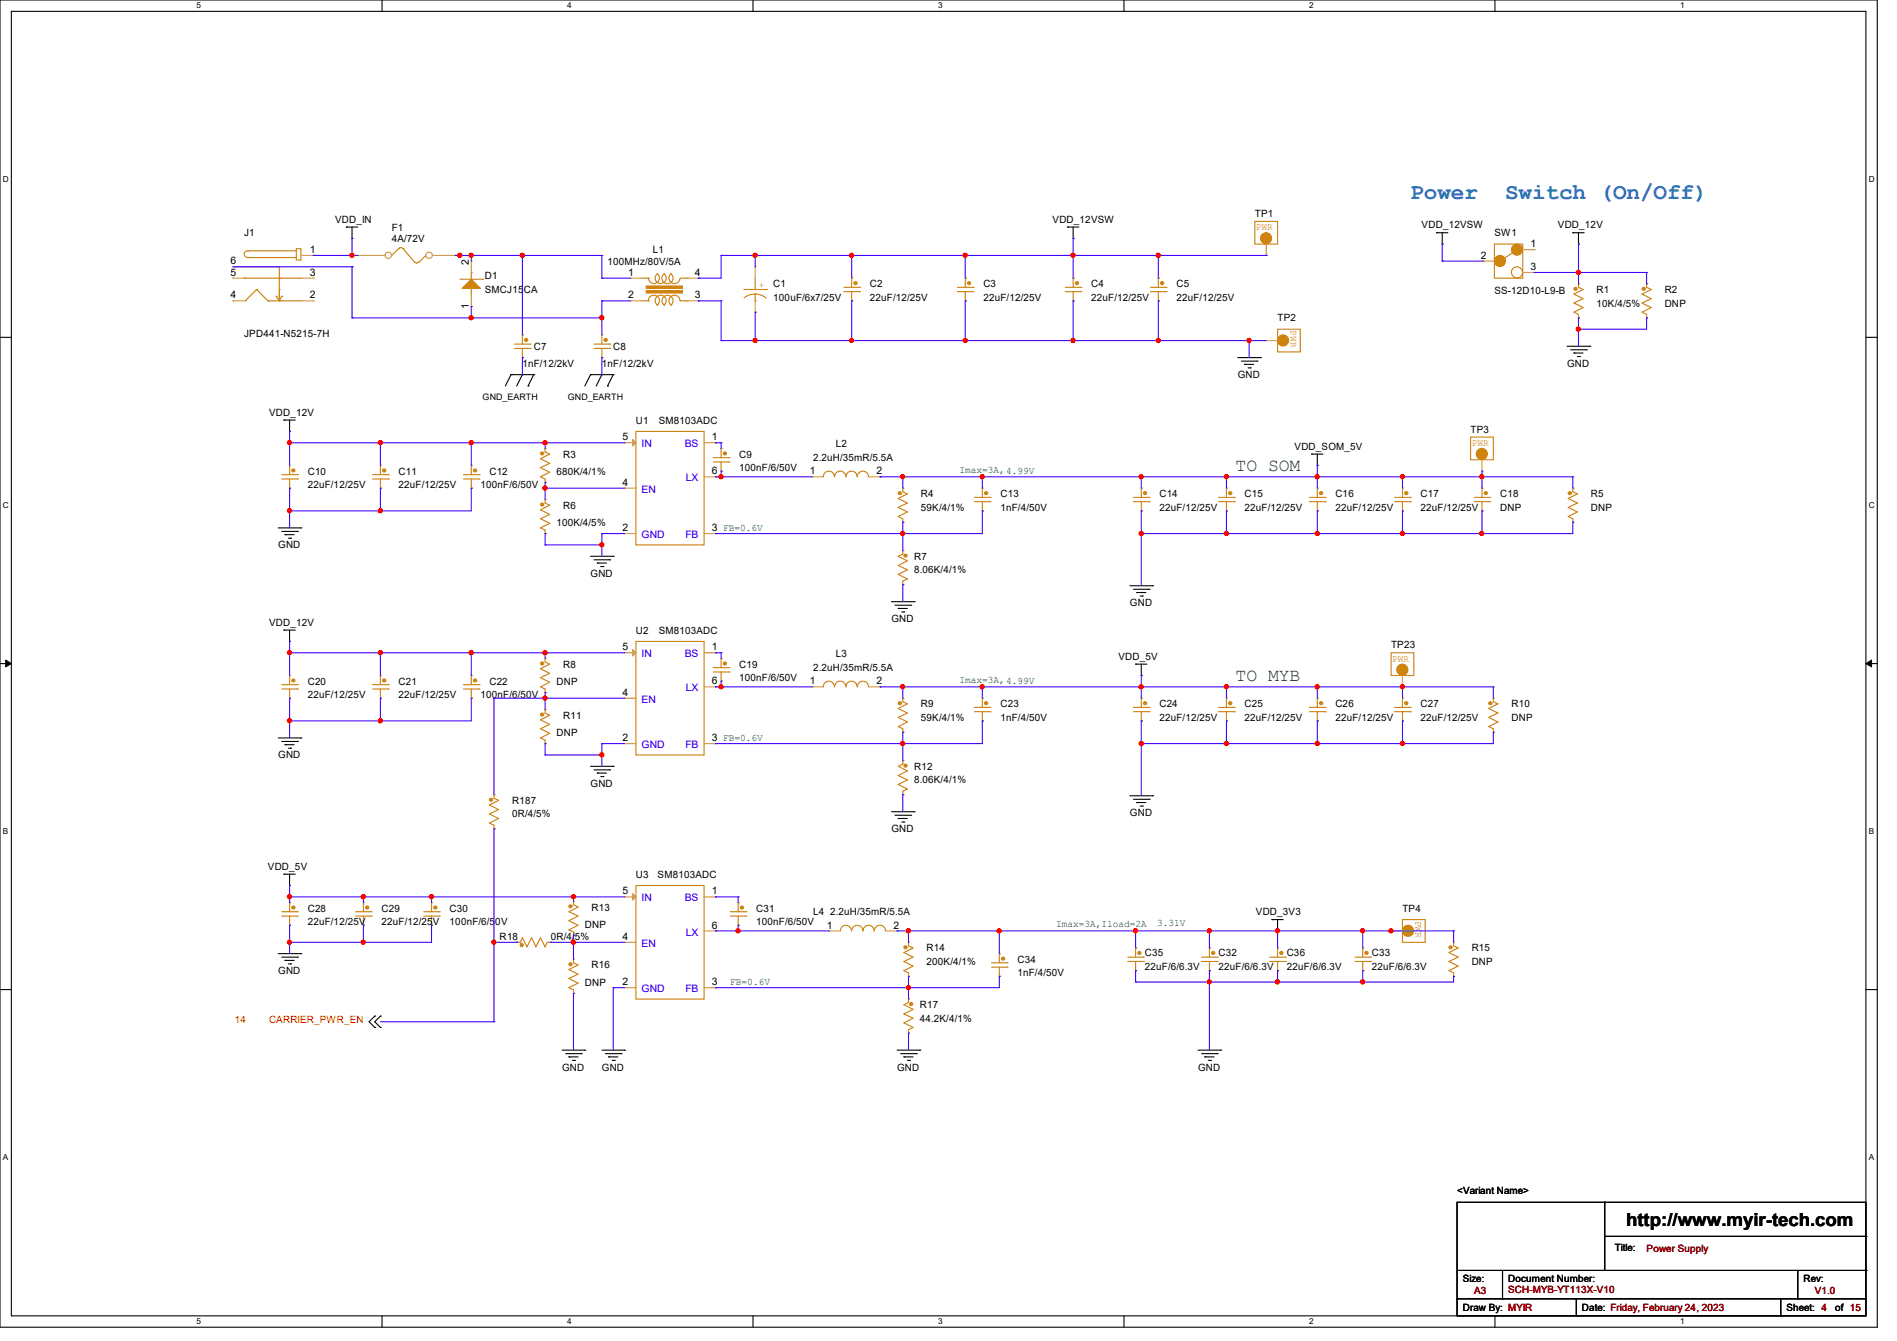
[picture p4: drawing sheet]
<svg xmlns="http://www.w3.org/2000/svg" width="297mm" height="210mm" viewBox="0 0 297 210" stroke-linecap="round" stroke-linejoin="round" font-family="sans-serif">
<path d="M0 0h293.9v207.9h-293.9zM1.8 1.8h290.3v204.3h-290.3z" fill="none" stroke="#000" stroke-width=".17"/>
<g fill="#fff">
<path d="M30.8 .2h.7v1.4h-.7z"/>
<path d="M30.8 206.2h.7v1.4h-.7z"/>
</g>
<path d="M59.8 0v1.8M59.8 206.1v1.8" fill="none" stroke="#000" stroke-width=".17"/>
<g fill="#fff">
<path d="M88.8 .2h.7v1.4h-.7z"/>
<path d="M88.8 206.2h.7v1.4h-.7z"/>
</g>
<path d="M117.9 0v1.8M117.9 206.1v1.8" fill="none" stroke="#000" stroke-width=".17"/>
<g fill="#fff">
<path d="M146.9 .2h.7v1.4h-.7z"/>
<path d="M146.9 206.2h.7v1.4h-.7z"/>
</g>
<path d="M176 0v1.8M176 206.1v1.8" fill="none" stroke="#000" stroke-width=".17"/>
<g fill="#fff">
<path d="M205 .2h.7v1.4h-.7z"/>
<path d="M205 206.2h.7v1.4h-.7z"/>
</g>
<path d="M234.1 0v1.8M234.1 206.1v1.8" fill="none" stroke="#000" stroke-width=".17"/>
<g fill="#fff">
<path d="M263.1 .2h.6v1.4h-.6z"/>
<path d="M263.1 206.2h.6v1.4h-.6z"/>
<path d="M.5 27.3h.9v1.4h-.9z"/>
<path d="M292.6 27.3h.9v1.4h-.9z"/>
<path d="M.5 78.4h.9v1.4h-.9z"/>
<path d="M292.6 78.4h.9v1.4h-.9z"/>
</g>
<path d="M0 52.8h1.8M292.1 52.8h1.8" fill="none" stroke="#000" stroke-width=".17"/>
<g fill="#fff">
<path d="M.5 129.5h.8v1.4h-.8z"/>
<path d="M292.6 129.5h.8v1.4h-.8z"/>
</g>
<path d="M0 103.9h1.8M292.1 103.9h1.8" fill="none" stroke="#000" stroke-width=".17"/>
<path d="M.9 103.4l.9 .5-.9 .5zM292.1 103.9l.9-.5v1z" fill="#000" stroke="#000" stroke-width=".16"/>
<g fill="#fff">
<path d="M.5 180.5h.8v1.4h-.8z"/>
<path d="M292.6 180.5h.8v1.4h-.8z"/>
</g>
<g fill="none" stroke="#000" stroke-width=".17">
<path d="M54.2 35.6h.1M54.2 35.6h1.8M55.1 37.3h.1M55.1 35.6v1.7M167.1 35.6h.1M167.1 35.6h1.8M168 37.3h.1M168 35.6v1.7M224.9 36.4h.1M224.9 36.4h1.8M225.8 38.2h.1M225.8 36.4v1.8"/>
<path d="M246.3 36.4h.1M246.3 36.4h1.7M247.1 38.2h.1M247.1 36.4v1.8M80 58.7h.1M80 58.7l-.9 1.8M80 58.7h3.6M81.8 58.7h.1M81.8 58.7l-.9 1.8M83.6 58.7h.1M83.6 58.7l-.9 1.8M92.5 58.7h.1"/>
<path d="M92.5 58.7h3.5M92.5 58.7l-.9 1.8M94.2 58.7h.1M94.2 58.7l-.9 1.8M96 58.7h.1M96 58.7l-.9 1.8M193.8 56h3.6M194.4 56.6h2.4M194.9 57.1h.1M194.9 57.1h1.4M195.4 57.6h.3M195.7 57.6h.1"/>
<path d="M196.8 56.6h.1M197.4 56h.1M245.4 54.2h3.5M245.9 54.8h2.5M246.4 55.3h.1M246.4 55.3h1.5M247 55.8h.3M247.3 55.8h.1M248.4 54.8h.1M248.9 54.2h.1M44.4 65.8h.1M44.4 65.8h1.8"/>
<path d="M45.3 67.6h.1M45.3 65.8v1.8M82.7 60.5h.1M95.1 60.5h.1M205.4 71.1h.1M205.4 71.1h1.7M206.2 72.9h.1M206.2 71.1v1.8M43.6 82.7h3.5M44.1 83.2h2.5M44.4 98.7h.1M44.4 98.7h1.8"/>
<path d="M44.6 83.7h.1M44.6 83.7h1.5M45.2 84.3h.3M45.3 98.7v1.8M45.5 84.3h.1M46.6 83.2h.1M47.1 82.7h.1M92.5 87.1h3.5M93 87.7h2.5M93.5 88.2h.1M93.5 88.2h1.5M94.1 88.7h.3"/>
<path d="M94.4 88.7h.1M95.5 87.7h.1M96 87.1h.1M139.6 94.2h3.5M140.1 94.8h2.5M140.6 95.3h.1M140.6 95.3h1.5M141.2 95.8h.3M141.5 95.8h.1M142.6 94.8h.1M143.1 94.2h.1M176.9 91.7h3.6"/>
<path d="M177.5 92.3h2.4M178 92.8h.1M178 92.8h1.4M178.5 93.3h.4M178.9 93.3h.1M179.9 92.3h.1M180.5 91.7h.1M43.6 115.6h3.5M44.1 116.1h2.5M44.6 116.6h.1M44.6 116.6h1.5M45.2 117.2h.3"/>
<path d="M45.3 100.5h.1M45.5 117.2h.1M46.6 116.1h.1M47.1 115.6h.1M177.8 104h.1M177.8 104h1.8M178.7 105.8h.1M178.7 104v1.8M44.4 136.9h.1M44.4 136.9h1.8M45.3 138.7h.1M45.3 136.9v1.8"/>
<path d="M92.5 120h3.5M93 120.6h2.5M93.5 121.1h.1M93.5 121.1h1.5M94.1 121.6h.3M94.4 121.6h.1M95.5 120.6h.1M96 120h.1M139.6 127.1h3.5M140.1 127.7h2.5M140.6 128.2h.1M140.6 128.2h1.5"/>
<path d="M141.2 128.7h.3M141.5 128.7h.1M142.6 127.7h.1M143.1 127.1h.1M176.9 124.6h3.6M177.5 125.2h2.4M178 125.7h.1M178 125.7h1.4M178.5 126.2h.4M178.9 126.2h.1M179.9 125.2h.1M180.5 124.6h.1"/>
<path d="M0 155h1.8M43.6 149.4h3.5M44.1 149.9h2.5M44.6 150.4h.1M44.6 150.4h1.5M45.2 151h.3M45.5 151h.1M46.6 149.9h.1M47.1 149.4h.1M58.7 159.1h.1M58.7 159.1l-.9 .9 .9 .9M59.6 159.1h.1"/>
<path d="M59.6 159.1l-.9 .9 .9 .9M199.1 144h.1M199.1 144h1.8M200 145.8h.1M200 144v1.8M292.1 155h1.8M58.7 160.9h.1M59.6 160.9h.1M88 164.5h3.6M88.6 165h2.4M89.1 165.5h.1M89.1 165.5h1.4"/>
<path d="M89.6 166.1h.4M90 166.1h.1M91 165h.1M91.6 164.5h.1M94.2 164.5h3.6M94.8 165h2.4M95.3 165.5h.1M95.3 165.5h1.4M95.8 166.1h.4M96.2 166.1h.1M97.2 165h.1M97.8 164.5h.1"/>
<path d="M140.5 164.5h3.5M141 165h2.5M141.5 165.5h.1M141.5 165.5h1.5M142.1 166.1h.3M142.4 166.1h.1M143.5 165h.1M144 164.5h.1M187.6 164.5h3.5M188.1 165h2.5M188.6 165.5h.1M188.6 165.5h1.5"/>
<path d="M189.2 166.1h.3M189.5 166.1h.1M190.6 165h.1M191.1 164.5h.1M228.1 188.3h64v17.8h-64zM228.1 199h64M235.2 199v4.4M251.2 188.3h.1M251.2 188.3v10.7M251.2 193.6h40.9M281.5 199v4.4M292.1 199h.1"/>
<path d="M292.1 193.6h.1M228.1 203.4h.1M228.1 203.4h64M235.2 203.4h.1M246.8 206.1h.1M246.8 203.4v2.7M278.8 206.1h.1M278.8 203.4v2.7M281.5 203.4h.1"/>
</g>
<g fill="none" stroke="#cc8006" stroke-width=".17">
<path d="M38.8 39.3h.1M38.8 39.3h7.6M38.8 39.3a.51 .51 0 0 0-.6 .5 .51 .51 0 0 0 .6 .5M46.4 38.9h.7v1.8h-.7zM62.4 38.9l.4-.1 .3 .1M62.4 38.9h.1M62.4 38.9l-1.1 1.1M63.1 38.9h.1M63.1 38.9l1.8 2.2M196.5 34.7h3.5v3.5h-3.5zM234 38.2h4.4v5.4h-4.4zM237.5 39.1h.1"/>
<path d="M237.5 39.1l-2.6 1.8M38.2 43.6h.1M38.2 43.6h9.1M38.2 41.8h5.5M38.4 47.1h.1M38.8 40.3h.1M38.8 40.3h7.6M40.2 45.3h.1M40.2 45.3l1.8 1.8M40.2 45.3l-1.8 1.8M42 47.1h.1M42 47.1h5.3"/>
<path d="M43.2 46.4h.1M43.2 46.4l.5 .7M43.7 43.6h.1M43.7 47.1h.1M43.7 45.3h.1M43.7 41.8h.1M43.7 41.8v5.3M44.1 46.4h.1M44.1 46.4l-.4 .7M65.5 41a.35 .35 0 0 1-.6 0M66.7 40h.1M66.7 40l-1.1 1.1"/>
<path d="M72 43.7h3.6M73.8 42.7h.1M73.8 45.2h.1M73.8 42.7v1M73.8 45.2v1M75.6 43.7h.1M93 54.6h2.5M93 53.9h2.5M94.2 52.5h.1M94.2 56h.1M94.2 52.5v1.4M94.2 54.6v1.4"/>
<path d="M95.5 54.6h.1M95.5 53.9h.1M149.9 45.7h2.5M149.9 45h2.5M151.1 43.6h.1M151.1 47.1h.1M151.1 43.6v1.4M151.1 45.7v1.4M152.4 45.7h.1M152.4 45h.1M166.8 45.7h2.4M166.8 45h2.4"/>
<path d="M168 43.6h.1M168 47.1h.1M168 43.6v1.4M168 45.7v1.4M169.2 45.7h.1M169.2 45h.1M200 51.6h3.6v3.5h-3.6zM257.8 49.8h.1M257.8 44.4h.1M257.8 44.4v.6l.7 .3-1.4 .8 1.4 .7-1.4 .7 1.4 .7-1.4 .7 .7 .3v.6M44.1 75h2.5M44.1 74.3h2.5"/>
<path d="M45.3 72.9h.1M45.3 76.5h.1M45.3 72.9v1.4M45.3 75v1.5M46.6 75h.1M46.6 74.3h.1M58.3 75h2.5M58.3 74.3h2.5M59.6 72.9h.1M59.6 76.5h.1M59.6 72.9v1.4M59.6 75v1.5"/>
<path d="M60.8 75h.1M60.8 74.3h.1M111.7 72.3h2.4M111.7 71.7h2.4M112.9 70.2h.1M112.9 73.8h.1M112.9 70.2v1.5M112.9 72.3v1.5M114.1 72.3h.1M114.1 71.7h.1M141.4 76.5h.1M141.4 76.5v.5l.7 .3-1.5 .8 1.5 .7-1.5 .7 1.5 .7-1.5 .7 .8 .3v.6"/>
<path d="M177.5 78.6h2.4M177.5 77.9h2.4M178.7 76.5h.1M178.7 76.5v1.4M178.7 78.6v1.4M179.9 78.6h.1M179.9 77.9h.1M190.8 78.6h2.5M190.8 77.9h2.5M192 76.5h.1M192 76.5v1.4M192 78.6v1.4"/>
<path d="M193.3 78.6h.1M193.3 77.9h.1M218.4 78.6h2.4M218.4 77.9h2.4M219.6 76.5h.1M219.6 76.5v1.4M219.6 78.6v1.4M220.8 78.6h.1M220.8 77.9h.1M230.3 68.5h3.5v3.5h-3.5zM230.8 78.6h2.5M230.8 77.9h2.5"/>
<path d="M232 76.5h.1M232 76.5v1.4M232 78.6v1.4M233.3 78.6h.1M233.3 77.9h.1M141.4 81.8h.1M141.4 91.6h.1M141.4 86.2h.1M141.4 86.2v.6l-.8 .3 1.5 .7-1.5 .8 1.5 .6-1.5 .8 1.5 .7-.7 .3v.6M178.7 80h.1M192 80h.1M219.6 80h.1"/>
<path d="M232 80h.1M58.3 107.9h2.5M58.3 107.2h2.5M59.6 105.8h.1M59.6 109.3h.1M59.6 105.8v1.4M59.6 107.9v1.4M60.8 107.9h.1M60.8 107.2h.1M128.9 107.6a.87 .87 0 0 1 .9-.9 .87 .87 0 0 1 .8 .9M130.7 107.6a.87 .87 0 0 1 .9-.9 .87 .87 0 0 1 .8 .9M132.5 107.6a.87 .87 0 0 1 .8-.9 .87 .87 0 0 1 .9 .9"/>
<path d="M134.2 107.6a.87 .87 0 0 1 .9-.9 .87 .87 0 0 1 .9 .9M141.4 114.7h.1M141.4 109.3h.1M141.4 119.1h.1M141.4 109.3v.6l.7 .3-1.5 .8 1.5 .7-1.5 .7 1.5 .7-1.5 .7 .8 .3v.6M141.4 119.1v.6l-.8 .3 1.5 .7-1.5 .8 1.5 .6-1.5 .8 1.5 .7-.7 .3v.6M190.8 111.5h2.5M190.8 110.8h2.5M192 109.3h.1M192 112.9h.1M192 109.3v1.5M192 111.5v1.4"/>
<path d="M193.3 111.5h.1M193.3 110.8h.1M217.8 102.2h3.6v3.6h-3.6zM218.4 111.5h2.4M218.4 110.8h2.4M219.6 109.3h.1M219.6 112.9h.1M219.6 109.3v1.5M219.6 111.5v1.4M220.8 111.5h.1M220.8 110.8h.1M77.3 129.8h.1"/>
<path d="M77.3 124.5h.1M77.3 124.5v.5l.8 .3-1.5 .8 1.5 .7-1.5 .7 1.5 .7-1.5 .7 .7 .3v.6M99.6 138.7h10.6v17.8h-10.6zM141.4 124.5h.1M66.3 143.5h2.5M66.3 142.8h2.5M67.6 141.4h.1M67.6 144.9h.1M67.6 141.4v1.4M67.6 143.5v1.4M68.8 143.5h.1M68.8 142.8h.1"/>
<path d="M89.8 146.5h.1M89.8 141.2h.1M89.8 155.6h.1M89.8 150.2h.1M89.8 141.2v.5l.7 .4-1.4 .7 1.4 .7-1.4 .7 1.4 .7-1.4 .7 .7 .4v.5M89.8 150.2v.6l.7 .3-1.4 .7 1.4 .8-1.4 .6 1.4 .8-1.4 .7 .7 .3v.6M142.2 152.9h.1M142.2 147.6h.1M142.2 147.6v.5l.8 .4-1.5 .7 1.5 .7-1.5 .7 1.5 .7-1.5 .7 .7 .4v.5M155.2 151.5h2.5M155.2 150.8h2.5M156.5 149.4h.1"/>
<path d="M156.5 152.9h.1M156.5 149.4v1.4M156.5 151.5v1.4M157.7 151.5h.1M157.7 150.8h.1M176.6 150.6h2.4M176.6 149.9h2.4M177.8 148.5h.1M177.8 152h.1M177.8 148.5v1.4M177.8 150.6v1.4M179 150.6h.1"/>
<path d="M179 149.9h.1M198.8 150.6h2.5M198.8 149.9h2.5M200 148.5h.1M200 152h.1M200 148.5v1.4M200 150.6v1.4M201.3 150.6h.1M201.3 149.9h.1M227.6 152.9h.1M227.6 147.6h.1M227.6 147.6v.5l.7 .4-1.4 .7 1.4 .7-1.4 .7 1.4 .7-1.4 .7 .7 .4v.5"/>
<circle cx="237.5" cy="42.7" r=".87"/>
</g>
<g fill="#cc8006" stroke="#cc8006" stroke-width=".17">
<path d="M72.3 45.2l1.5-1.5 1.4 1.5z"/>
<circle cx="257.4" cy="45.2" r=".24"/>
<circle cx="140.9" cy="77.2" r=".24"/>
<circle cx="179.3" cy="77.2" r=".24"/>
<circle cx="60.2" cy="73.7" r=".24"/>
<circle cx="168.6" cy="44.4" r=".24"/>
<circle cx="76.9" cy="125.3" r=".24"/>
<circle cx="232.6" cy="77.2" r=".24"/>
<circle cx="198.2" cy="37.3" r=".87"/>
<circle cx="60.2" cy="106.6" r=".24"/>
<circle cx="192.6" cy="110.1" r=".24"/>
<circle cx="45.9" cy="73.7" r=".24"/>
<circle cx="234.8" cy="40.9" r=".87"/>
<circle cx="237.5" cy="39.1" r=".87"/>
<circle cx="220.2" cy="110.1" r=".24"/>
<circle cx="89.3" cy="142" r=".24"/>
<circle cx="140.9" cy="110.1" r=".24"/>
<circle cx="141.8" cy="119.9" r=".24"/>
<circle cx="89.3" cy="151" r=".24"/>
<circle cx="232" cy="71.1" r=".87"/>
<circle cx="219.6" cy="104.9" r=".87"/>
<circle cx="141.8" cy="148.4" r=".24"/>
<circle cx="200.9" cy="53.3" r=".87"/>
<circle cx="200.6" cy="149.3" r=".24"/>
<circle cx="94.8" cy="53.2" r=".24"/>
<circle cx="68.2" cy="142.1" r=".24"/>
<circle cx="178.4" cy="149.3" r=".24"/>
<circle cx="220.2" cy="77.2" r=".24"/>
<circle cx="141.8" cy="87" r=".24"/>
<circle cx="151.7" cy="44.4" r=".24"/>
<circle cx="113.5" cy="71" r=".24"/>
<circle cx="192.6" cy="77.2" r=".24"/>
<circle cx="157.1" cy="150.1" r=".24"/>
<circle cx="227.1" cy="148.4" r=".24"/>
</g>
<g fill="none" stroke="#a84" stroke-width=".17">
<path d="M198.2 38.2v1.8M238.4 39.1h1.8M240.2 39.1h.1M36.4 47.1h.1M36.4 43.6h.1M36.4 41.8h.1M36.4 43.6h1.8M36.4 47.1h1.8M36.4 41.8h1.8M47.3 40h1.8M47.3 43.6h1.8M47.3 47.1h1.8"/>
<path d="M49.1 40h.1M49.1 43.6h.1M49.1 47.1h.1M73.8 40.9h.1M73.8 48h.1M73.8 40.9v1.8M73.8 46.2v1.8M94.2 52.5h.1M94.2 56h.1M151.1 43.6h.1M151.1 47.1h.1M168 43.6h.1"/>
<path d="M168 47.1h.1M198.2 40h.1M198.2 53.3h.1M198.2 53.3h1.8M232.2 40.9h.1M232.2 40.9h1.8M238.4 42.7h1.8M240.2 42.7h.1M257.8 44.4h.1M257.8 49.8h.1M45.3 72.9h.1M45.3 76.5h.1"/>
<path d="M59.6 72.9h.1M59.6 76.5h.1M112.9 70.2h.1M112.9 73.8h.1M141.4 76.5h.1M178.7 76.5h.1M192 76.5h.1M219.6 76.5h.1M232 76.5h.1M232 73.8h.1M232 72v1.8M141.4 81.8h.1"/>
<path d="M141.4 86.2h.1M141.4 91.6h.1M178.7 80h.1M192 80h.1M219.6 80h.1M232 80h.1M59.6 105.8h.1M59.6 109.3h.1M127.1 107.6h.1M127.1 107.6h1.8M136 107.6h1.8M137.8 107.6h.1"/>
<path d="M141.4 109.3h.1M141.4 114.7h.1M141.4 119.1h.1M192 109.3h.1M192 112.9h.1M219.6 109.3h.1M219.6 112.9h.1M219.6 107.6h.1M219.6 105.8v1.8M77.3 124.5h.1M77.3 129.8h.1M141.4 124.5h.1"/>
<path d="M67.6 141.4h.1M67.6 144.9h.1M89.8 141.2h.1M89.8 146.5h.1M89.8 150.2h.1M89.8 155.6h.1M97.8 154.7h.1M97.8 147.6h.1M97.8 140.5h.1M97.8 140.5h1.8M97.8 154.7h1.8M97.8 147.6h1.8"/>
<path d="M110.2 140.5h1.8M110.2 154.7h1.8M110.2 145.8h1.8M112 140.5h.1M112 154.7h.1M112 145.8h.1M142.2 147.6h.1M142.2 152.9h.1M156.5 149.4h.1M156.5 152.9h.1M177.8 148.5h.1M177.8 152h.1"/>
<path d="M200 148.5h.1M200 152h.1M227.6 147.6h.1M227.6 152.9h.1"/>
</g>
<path d="M99.1 140l.5 .5-.5 .5z" fill="#a84" stroke="#a84" stroke-width=".17"/>
<circle cx="60.8" cy="40" r=".5" fill="#fff" stroke="#a84" stroke-width=".17"/>
<path d="M56 40h.1M56 40h4.3" fill="none" stroke="#a84" stroke-width=".17"/>
<circle cx="67.2" cy="40" r=".5" fill="#fff" stroke="#a84" stroke-width=".17"/>
<g fill="none" stroke="#a84" stroke-width=".17">
<path d="M67.7 40h4.3M72 40h.1M81.8 52.5h.1M81.8 56h.1M98.7 43.6h.1M98.7 47.1h.1M98.7 43.6h1.8M98.7 47.1h1.8M107.6 43.6h1.7M107.6 47.1h1.7M109.3 43.6h.1M109.3 47.1h.1"/>
<path d="M118.2 41.8h.1M118.2 48.9h.1M118.2 41.8v1.8M118.2 47.1v1.8M133.3 43.6h.1M133.3 47.1h.1M181.4 43.6h.1M181.4 47.1h.1M247.1 44.4h.1M247.1 49.8h.1M73.8 72.9h.1M73.8 76.5h.1"/>
<path d="M85.3 70.2h.1M85.3 75.6h.1M85.3 78.2h.1M97.8 76.5h.1M97.8 69.3h.1M97.8 69.3h1.8M97.8 76.5h1.8M110.2 74.7h1.8M110.2 69.3h1.8M112 69.3h.1M112 74.7h.1M127.1 74.7h.1"/>
<path d="M127.1 74.7h1.8M136 74.7h1.8M137.8 74.7h.1M153.8 76.5h.1M206.2 76.5h.1M246.3 76.5h.1M85.3 83.6h.1M97.8 83.6h.1M97.8 83.6h1.8M110.2 83.6h1.8M112 83.6h.1M153.8 80h.1"/>
<path d="M206.2 80h.1M246.3 81.8h.1M45.3 105.8h.1M45.3 109.3h.1M73.8 105.8h.1M73.8 109.3h.1M85.3 111.1h.1M85.3 116.5h.1M85.3 103.1h.1M85.3 108.5h.1M97.8 116.5h.1M97.8 109.3h.1"/>
<path d="M97.8 102.2h.1M97.8 102.2h1.8M97.8 116.5h1.8M97.8 109.3h1.8M110.2 102.2h1.8M110.2 116.5h1.8M110.2 107.6h1.8M112 102.2h.1M112 116.5h.1M112 107.6h.1M112.9 103.1h.1M112.9 106.7h.1"/>
<path d="M153.8 109.3h.1M153.8 112.9h.1M178.7 109.3h.1M178.7 112.9h.1M206.2 109.3h.1M206.2 112.9h.1M233.8 109.3h.1M233.8 114.7h.1M45.3 141.4h.1M45.3 144.9h.1M56.9 141.4h.1M56.9 144.9h.1"/>
<path d="M80.9 147.6h.1M86.2 147.6h.1M115.6 141.4h.1M115.6 144.9h.1M129.8 145.8h.1M129.8 145.8h1.8M138.7 145.8h1.8M140.5 145.8h.1M142.2 156.5h.1M189.4 148.5h.1M189.4 152h.1M213.4 148.5h.1"/>
<path d="M213.4 152h.1M217.8 145.8h.1M217.8 145.8h1.8M142.2 161.8h.1"/>
</g>
<g fill="none" stroke="#cc8006" stroke-width=".17">
<path d="M80.6 54.6h2.4M80.6 53.9h2.4M81.8 52.5h.1M81.8 56h.1M81.8 52.5v1.4M81.8 54.6v1.4M83 54.6h.1M83 53.9h.1M100.5 43.6h1M100.5 47.1h1M101.5 43.6h.1M101.5 47.1h.1"/>
<path d="M101.5 47.1a.87 .87 0 0 1 1.3-.8 .87 .87 0 0 1 .1 1.5M102.9 42.9a.87 .87 0 0 1-.1 1.4 .87 .87 0 0 1-1.3-.7M102.9 42.8a.87 .87 0 0 0-.1 1.3 .87 .87 0 0 0 1.3 0 .87 .87 0 0 0-.1-1.2 .87 .87 0 0 0-.1 1.2 .87 .87 0 0 0 1.2 .1 .87 .87 0 0 0 0-1.3M104 47.8a.87 .87 0 0 0 .1-1.3 .87 .87 0 0 0-1.3 0 .87 .87 0 0 0 .2 1.3M105 47.8a.87 .87 0 0 0 .1-1.3 .87 .87 0 0 0-1.2 .1 .87 .87 0 0 0 .1 1.2M105.1 42.8a.87 .87 0 0 0 .1 1.5 .87 .87 0 0 0 1.3-.7M106.5 47.1a.87 .87 0 0 0-1.3-.8 .87 .87 0 0 0-.1 1.5M106.5 43.6h1.1M106.5 47.1h1.1M107.6 43.6h.1M107.6 47.1h.1M116.5 45.3h3.5"/>
<path d="M118.2 47.1h.1M118.2 45.3h.1M118.2 46.1l1.1 .2 .6 .4M118.2 46.1l-.7 .1-1 .4M118.2 43.6v1.7M118.2 46.1v1M120 45.3h.1M132.1 45.7h2.5M132.1 45h2.5M133.3 43.6h.1M133.3 47.1h.1M133.3 43.6v1.4"/>
<path d="M133.3 45.7v1.4M134.6 45.7h.1M134.6 45h.1M180.1 45.7h2.5M180.1 45h2.5M181.4 43.6h.1M181.4 47.1h.1M181.4 43.6v1.4M181.4 45.7v1.4M182.6 45.7h.1M182.6 45h.1M247.1 49.8h.1"/>
<path d="M247.1 44.4h.1M247.1 44.4v.6l.8 .3-1.5 .8 1.5 .7-1.5 .7 1.5 .7-1.5 .7 .7 .3v.6M72.6 75h2.4M72.6 74.3h2.4M73.8 72.9h.1M73.8 76.5h.1M73.8 72.9v1.4M73.8 75v1.5M75 75h.1M75 74.3h.1M85.3 75.6h.1M85.3 70.2h.1"/>
<path d="M85.3 78.2h.1M85.3 70.2v.6l.8 .3-1.5 .7 1.5 .8-1.5 .6 1.5 .8-1.5 .7 .7 .3v.6M85.3 78.2v.6l.8 .3-1.5 .7 1.5 .8-1.5 .6 1.5 .8-1.5 .7 .7 .3v.6M99.6 67.6h10.6v17.7h-10.6zM128.9 74.7a.87 .87 0 0 1 .9-.9 .87 .87 0 0 1 .8 .9M130.7 74.7a.87 .87 0 0 1 .9-.9 .87 .87 0 0 1 .8 .9M132.5 74.7a.87 .87 0 0 1 .8-.9 .87 .87 0 0 1 .9 .9M134.2 74.7a.87 .87 0 0 1 .9-.9 .87 .87 0 0 1 .9 .9M152.6 78.6h2.4M152.6 77.9h2.4M153.8 76.5h.1M153.8 76.5v1.4"/>
<path d="M153.8 78.6v1.4M155 78.6h.1M155 77.9h.1M205 78.6h2.5M205 77.9h2.5M206.2 76.5h.1M206.2 76.5v1.4M206.2 78.6v1.4M207.5 78.6h.1M207.5 77.9h.1M246.3 76.5h.1M246.3 76.5v.5l.7 .3-1.5 .8 1.5 .7-1.5 .7 1.5 .7-1.5 .7 .8 .3v.6"/>
<path d="M85.3 83.6h.1M153.8 80h.1M206.2 80h.1M246.3 81.8h.1M44.1 107.9h2.5M44.1 107.2h2.5M45.3 105.8h.1M45.3 109.3h.1M45.3 105.8v1.4M45.3 107.9v1.4M46.6 107.9h.1M46.6 107.2h.1"/>
<path d="M72.6 107.9h2.4M72.6 107.2h2.4M73.8 105.8h.1M73.8 109.3h.1M73.8 105.8v1.4M73.8 107.9v1.4M75 107.9h.1M75 107.2h.1M85.3 116.5h.1M85.3 111.1h.1M85.3 108.5h.1M85.3 103.1h.1"/>
<path d="M85.3 103.1v.6l.8 .3-1.5 .7 1.5 .8-1.5 .6 1.5 .7-1.5 .8 .7 .3v.6M85.3 111.1v.6l.8 .3-1.5 .7 1.5 .8-1.5 .6 1.5 .8-1.5 .7 .7 .3v.6M99.6 100.5h10.6v17.7h-10.6zM111.7 105.2h2.4M111.7 104.6h2.4M112.9 103.1h.1M112.9 106.7h.1M112.9 103.1v1.5M112.9 105.2v1.5M114.1 105.2h.1M114.1 104.6h.1M152.6 111.5h2.4"/>
<path d="M152.6 110.8h2.4M153.8 109.3h.1M153.8 112.9h.1M153.8 109.3v1.5M153.8 111.5v1.4M155 111.5h.1M155 110.8h.1M177.5 111.5h2.4M177.5 110.8h2.4M178.7 109.3h.1M178.7 112.9h.1M178.7 109.3v1.5"/>
<path d="M178.7 111.5v1.4M179.9 111.5h.1M179.9 110.8h.1M205 111.5h2.5M205 110.8h2.5M206.2 109.3h.1M206.2 112.9h.1M206.2 109.3v1.5M206.2 111.5v1.4M207.5 111.5h.1M207.5 110.8h.1M233.8 114.7h.1"/>
<path d="M233.8 109.3h.1M233.8 109.3v.6l.7 .3-1.4 .8 1.4 .7-1.4 .7 1.4 .7-1.4 .7 .7 .3v.6M44.1 143.5h2.5M44.1 142.8h2.5M45.3 141.4h.1M45.3 144.9h.1M45.3 141.4v1.4M45.3 143.5v1.4M46.6 143.5h.1M46.6 142.8h.1M55.7 143.5h2.4M55.7 142.8h2.4"/>
<path d="M56.9 141.4h.1M56.9 144.9h.1M56.9 141.4v1.4M56.9 143.5v1.4M58.1 143.5h.1M58.1 142.8h.1M80.9 147.6h.1M80.9 147.6h.5l.4-.7 .7 1.4 .7-1.4 .7 1.4 .7-1.4 .7 1.4 .4-.7h.5M86.2 147.6h.1M114.3 143.5h2.5M114.3 142.8h2.5M115.6 141.4h.1"/>
<path d="M115.6 144.9h.1M115.6 141.4v1.4M115.6 143.5v1.4M116.8 143.5h.1M116.8 142.8h.1M131.6 145.8a.87 .87 0 0 1 .8-.9 .87 .87 0 0 1 .9 .9M133.3 145.8a.87 .87 0 0 1 .9-.9 .87 .87 0 0 1 .9 .9M135.1 145.8a.87 .87 0 0 1 .9-.9 .87 .87 0 0 1 .9 .9M136.9 145.8a.87 .87 0 0 1 .9-.9 .87 .87 0 0 1 .8 .9M142.2 156.5h.1M142.2 156.5v.5l-.7 .4 1.5 .7-1.5 .7 1.5 .7-1.5 .7 1.5 .7-.8 .3v.6M188.1 150.6h2.5"/>
<path d="M188.1 149.9h2.5M189.4 148.5h.1M189.4 152h.1M189.4 148.5v1.4M189.4 150.6v1.4M190.6 150.6h.1M190.6 149.9h.1M212.1 150.6h2.5M212.1 149.9h2.5M213.4 148.5h.1M213.4 152h.1M213.4 148.5v1.4"/>
<path d="M213.4 150.6v1.4M214.6 150.6h.1M214.6 149.9h.1M219.6 144h3.5v3.6h-3.5zM142.2 161.8h.1"/>
</g>
<g fill="#cc8006" stroke="#cc8006" stroke-width=".17">
<path d="M101.2 45.5h5.6v.4h-5.6z" fill-rule="evenodd"/>
<path d="M101.2 44.8h5.6v.4h-5.6z" fill-rule="evenodd"/>
<circle cx="116.2" cy="142.1" r=".24"/>
<circle cx="182" cy="44.4" r=".24"/>
<circle cx="233.4" cy="110.1" r=".24"/>
<circle cx="74.4" cy="106.6" r=".24"/>
<circle cx="82.4" cy="53.2" r=".24"/>
<circle cx="142.7" cy="157.3" r=".24"/>
<circle cx="81.7" cy="148" r=".24"/>
<circle cx="134" cy="44.4" r=".24"/>
<circle cx="220.5" cy="145.8" r=".87"/>
<circle cx="45.9" cy="106.6" r=".24"/>
<circle cx="214" cy="149.3" r=".24"/>
<circle cx="84.9" cy="71" r=".24"/>
<circle cx="57.5" cy="142.1" r=".24"/>
<circle cx="206.9" cy="110.1" r=".24"/>
<circle cx="154.4" cy="77.2" r=".24"/>
<circle cx="154.4" cy="110.1" r=".24"/>
<circle cx="84.9" cy="111.9" r=".24"/>
<circle cx="245.8" cy="77.2" r=".24"/>
<circle cx="246.7" cy="45.2" r=".24"/>
<circle cx="190" cy="149.3" r=".24"/>
<circle cx="179.3" cy="110.1" r=".24"/>
<circle cx="84.9" cy="103.9" r=".24"/>
<circle cx="84.9" cy="79" r=".24"/>
<circle cx="206.9" cy="77.2" r=".24"/>
<circle cx="113.5" cy="103.9" r=".24"/>
<circle cx="74.4" cy="73.7" r=".24"/>
<circle cx="45.9" cy="142.1" r=".24"/>
</g>
<g fill="#a84" stroke="#a84" stroke-width=".17">
<path d="M99.1 101.7l.5 .5-.5 .5z"/>
<path d="M99.1 68.8l.5 .5-.5 .5z"/>
</g>
<g fill="none" stroke="#4200ff" stroke-width=".17">
<path d="M55.1 37.3h.1M55.1 37.3v2.7M168 37.3h.1M168 37.3v6.3M225.8 38.2h.1M225.8 38.2v2.7M247.1 38.2h.1M247.1 38.2v6.2M36.4 41.8h18.7M49.1 40h.1M49.1 40h6.9M55.1 40h.1"/>
<path d="M55.1 41.8h.1M55.1 49.8h.1M55.1 41.8v8M55.1 49.8h39.1M71.3 40h.1M71.3 40h22.9M72 40h.1M73.8 40h.1M73.8 49.8h.1M73.8 48h.1M73.8 40v.9M73.8 48v1.8"/>
<path d="M81.8 40h.1M81.8 56h.1M81.8 40v12.5M81.8 56v2.7M94.2 43.6h.1M94.2 40h.1M94.2 47.1h.1M94.2 49.8h.1M94.2 56h.1M94.2 47.1h4.5M94.2 43.6h4.5M94.2 40v3.6"/>
<path d="M94.2 47.1v5.4M94.2 56v2.7M109.3 47.1h.1M109.3 43.6h.1M109.3 47.1h3.6M112.9 53.3h.1M112.9 40h.1M112.9 47.1h.1M112.9 40h85.3M112.9 53.3h85.3M112.9 40v3.6h-3.6M112.9 47.1v6.2"/>
<path d="M118.2 40h.1M118.2 53.3h.1M118.2 48.9h.1M118.2 40v1.8M118.2 48.9v4.4M133.3 40h.1M133.3 47.1h.1M133.3 53.3h.1M133.3 40v3.6M133.3 47.1v6.2M151.1 47.1h.1M151.1 40h.1"/>
<path d="M151.1 53.3h.1M151.1 40v3.6M151.1 47.1v6.2M168 40h.1M168 47.1h.1M168 53.3h.1M168 47.1v6.2M181.4 40h.1M181.4 47.1h.1M181.4 53.3h.1M181.4 40v3.6M181.4 47.1v6.2"/>
<path d="M195.6 53.3h.1M195.6 53.3v2.7M198.2 40h.1M225.8 40.9h.1M225.8 40.9h6.4M240.2 42.7h.1M240.2 42.7h17.6M247.1 42.7h.1M247.1 49.8h.1M247.1 51.6h.1M247.1 49.8v4.4M257.8 42.7h.1"/>
<path d="M257.8 49.8h.1M257.8 42.7v1.7M257.8 49.8v1.8h-10.7M45.3 69.3h.1M45.3 76.5h.1M45.3 67.6h.1M45.3 67.6v5.3M45.3 76.5v6.2M45.3 69.3h52.5M59.6 76.5h.1M59.6 69.3h.1M59.6 69.3v3.6"/>
<path d="M59.6 76.5v3.5M73.8 76.5h.1M73.8 69.3h.1M73.8 69.3v3.6M73.8 76.5v3.5h-28.5M85.3 75.6h.1M85.3 69.3h.1M85.3 76.5h.1M85.3 69.3v.9M85.3 75.6v2.6M85.3 76.5h12.5M112 74.7h.1"/>
<path d="M112 69.3h.1M112 74.7h15.1M112 69.3h.9M112.9 74.7h.1M112.9 73.8h.1M112.9 69.3h.1M112.9 69.3v.9M112.9 73.8v.9M137.8 74.7h.1M137.8 74.7h108.5M141.4 74.7h.1M141.4 74.7v1.8"/>
<path d="M153.8 74.7h.1M153.8 74.7v1.8M178.7 74.7h.1M178.7 74.7v1.8M192 74.7h.1M192 74.7v1.8M206.2 74.7h.1M206.2 72.9h.1M206.2 72.9v3.6M219.6 74.7h.1M219.6 74.7v1.8M232 73.8h.1"/>
<path d="M232 74.7h.1M232 73.8v2.7M246.3 74.7h.1M246.3 74.7v1.8M45.3 80h.1M59.6 80h.1M85.3 83.6h.1M85.3 85.3h.1M85.3 83.6v1.7M85.3 85.3h8.9M94.2 83.6h.1M94.2 85.3h.1"/>
<path d="M94.2 83.6v3.5M94.2 83.6h3.6M112 83.6h.1M141.4 81.8h.1M141.4 91.6h.1M141.4 83.6h.1M141.4 81.8v4.4M141.4 91.6v2.6M153.8 80h.1M153.8 80v3.6h-41.8M178.7 83.6h.1M178.7 80h.1"/>
<path d="M178.7 80v11.7M192 80h.1M192 83.6h.1M192 80v3.6M206.2 83.6h.1M206.2 80h.1M206.2 80v3.6M219.6 80h.1M219.6 83.6h.1M219.6 80v3.6M232 80h.1M232 83.6h.1"/>
<path d="M232 80v3.6M246.3 81.8h.1M246.3 81.8v1.8h-67.6M45.3 100.5h.1M45.3 102.2h.1M45.3 109.3h.1M45.3 112.9h.1M45.3 100.5v5.3M45.3 109.3v6.3M45.3 102.2h52.5M59.6 102.2h.1M59.6 109.3h.1"/>
<path d="M59.6 112.9h.1M59.6 102.2v3.6M59.6 109.3v3.6M73.8 102.2h.1M73.8 109.3h.1M73.8 102.2v3.6M73.8 109.3v3.6h-28.5M77.3 109.3h.1M77.3 109.3v15.2M77.3 109.3h20.5M85.3 102.2h.1M85.3 108.5h.1"/>
<path d="M85.3 109.3h.1M85.3 116.5h.1M85.3 118.2h.1M85.3 102.2v.9M85.3 108.5v2.6M85.3 116.5v1.7M85.3 118.2h8.9M94.2 116.5h.1M94.2 118.2h.1M94.2 116.5v3.5M94.2 116.5h3.6M112 102.2h.1"/>
<path d="M112 107.6h.1M112 116.5h.1M112 102.2h.9M112 107.6h15.1M112.9 102.2h.1M112.9 107.6h.1M112.9 106.7h.1M112.9 102.2v.9M112.9 106.7v.9M137.8 107.6h.1M137.8 107.6h96M141.4 107.6h.1"/>
<path d="M141.4 114.7h.1M141.4 116.5h.1M141.4 107.6v1.7M141.4 114.7v4.4M153.8 107.6h.1M153.8 112.9h.1M153.8 107.6v1.7M153.8 112.9v3.6h-41.8M178.7 105.8h.1M178.7 107.6h.1M178.7 112.9h.1M178.7 116.5h.1"/>
<path d="M178.7 105.8v3.5M178.7 112.9v11.7M192 107.6h.1M192 112.9h.1M192 116.5h.1M192 107.6v1.7M192 112.9v3.6M206.2 107.6h.1M206.2 112.9h.1M206.2 116.5h.1M206.2 107.6v1.7M206.2 112.9v3.6"/>
<path d="M219.6 107.6h.1M219.6 112.9h.1M219.6 116.5h.1M219.6 107.6v1.7M219.6 112.9v3.6M233.8 107.6h.1M233.8 114.7h.1M233.8 114.7v1.8h-55.1M233.8 107.6v1.7M45.3 138.7h.1M45.3 138.7v2.7M77.3 129.8h.1"/>
<path d="M77.3 129.8v30.2M141.4 124.5h.1M141.4 124.5v2.6M45.2 140.5h.1M45.2 140.5h52.6M45.3 144.9h.1M45.3 147.6h.1M45.3 140.5h.1M45.3 144.9v4.5M56.9 144.9h.1M56.9 147.6h.1M56.9 140.5h.1"/>
<path d="M56.9 140.5v.9M56.9 144.9v2.7M67.6 140.5h.1M67.6 144.9h.1M67.6 144.9v2.7h-22.3M67.6 140.5v.9M77.3 147.6h.1M77.3 147.6h3.6M80.9 147.6h.1M86.2 147.6h.1M86.2 147.6h11.6M89.8 140.5h.1"/>
<path d="M89.8 146.5h.1M89.8 155.6h.1M89.8 147.6h.1M89.8 140.5v.7M89.8 146.5v3.7M89.8 155.6v8.9M96 154.7h.1M96 154.7h1.8M96 154.7v9.8M112 145.8h.1M112 140.5h.1M112 154.7h.1"/>
<path d="M112 145.8h17.8M112 140.5h3.6M115.6 144.9h.1M115.6 140.5h.1M115.6 145.8h.1M115.6 140.5v.9M115.6 144.9v.9M140.5 145.8h.1M140.5 145.8h87.1M142.2 154.7h.1M142.2 152.9h.1M142.2 145.8h.1"/>
<path d="M142.2 145.8v1.8M142.2 152.9v3.6M156.5 152.9h.1M156.5 145.8h.1M156.5 145.8v3.6M156.5 152.9v1.8h-44.5M177.8 145.8h.1M177.8 152h.1M177.8 153.8h.1M177.8 145.8v2.7M177.8 152v1.8M189.4 145.8h.1"/>
<path d="M189.4 152h.1M189.4 153.8h.1M189.4 145.8v2.7M189.4 152v12.5M200 145.8h.1M200 152h.1M200 153.8h.1M200 145.8v2.7M200 152v1.8M213.4 152h.1M213.4 145.8h.1M213.4 153.8h.1"/>
<path d="M213.4 145.8v2.7M213.4 152v1.8M217.8 145.8h.1M227.6 145.8h.1M227.6 152.9h.1M227.6 152.9v.9h-49.8M227.6 145.8v1.8M59.6 160h17.7M77.3 160h.1M142.2 161.8h.1M142.2 161.8v2.7"/>
</g>
<g fill="#f00" stroke="#f00" stroke-width=".17">
<circle cx="72" cy="40" r=".32"/>
<circle cx="118.2" cy="40" r=".32"/>
<circle cx="81.8" cy="40" r=".32"/>
<circle cx="73.8" cy="40" r=".32"/>
<circle cx="94.2" cy="49.8" r=".32"/>
<circle cx="73.8" cy="49.8" r=".32"/>
<circle cx="55.1" cy="40" r=".32"/>
<circle cx="247.1" cy="42.7" r=".32"/>
<circle cx="168" cy="53.3" r=".32"/>
<circle cx="168" cy="40" r=".32"/>
<circle cx="181.3" cy="40" r=".32"/>
<circle cx="247.1" cy="51.5" r=".32"/>
<circle cx="192" cy="83.5" r=".32"/>
<circle cx="178.7" cy="83.5" r=".32"/>
<circle cx="115.5" cy="145.8" r=".32"/>
<circle cx="56.9" cy="147.6" r=".32"/>
<circle cx="45.3" cy="147.6" r=".32"/>
<circle cx="89.8" cy="140.4" r=".32"/>
<circle cx="67.5" cy="140.4" r=".32"/>
<circle cx="189.3" cy="153.8" r=".32"/>
<circle cx="200" cy="153.8" r=".32"/>
<circle cx="156.4" cy="145.8" r=".32"/>
<circle cx="142.2" cy="145.8" r=".32"/>
<circle cx="45.3" cy="80" r=".32"/>
<circle cx="59.5" cy="80" r=".32"/>
<circle cx="206.2" cy="74.7" r=".32"/>
<circle cx="192" cy="74.7" r=".32"/>
<circle cx="178.7" cy="74.7" r=".32"/>
<circle cx="206.2" cy="83.5" r=".32"/>
<circle cx="142.2" cy="154.7" r=".32"/>
<circle cx="56.9" cy="140.4" r=".32"/>
<circle cx="45.3" cy="140.4" r=".32"/>
<circle cx="85.3" cy="76.4" r=".32"/>
<circle cx="153.8" cy="74.7" r=".32"/>
<circle cx="141.3" cy="74.7" r=".32"/>
<circle cx="112.9" cy="74.7" r=".32"/>
<circle cx="85.3" cy="69.3" r=".32"/>
<circle cx="73.8" cy="69.3" r=".32"/>
<circle cx="141.3" cy="83.5" r=".32"/>
<circle cx="151.1" cy="40" r=".32"/>
<circle cx="133.3" cy="40" r=".32"/>
<circle cx="77.3" cy="147.6" r=".32"/>
<circle cx="89.8" cy="147.6" r=".32"/>
<circle cx="59.5" cy="69.3" r=".32"/>
<circle cx="45.3" cy="69.3" r=".32"/>
<circle cx="45.3" cy="102.2" r=".32"/>
<circle cx="59.5" cy="102.2" r=".32"/>
<circle cx="85.3" cy="102.2" r=".32"/>
<circle cx="73.8" cy="102.2" r=".32"/>
<circle cx="112.9" cy="107.5" r=".32"/>
<circle cx="153.8" cy="107.5" r=".32"/>
<circle cx="141.3" cy="107.5" r=".32"/>
<circle cx="192" cy="107.5" r=".32"/>
<circle cx="178.7" cy="107.5" r=".32"/>
<circle cx="59.5" cy="112.9" r=".32"/>
<circle cx="45.3" cy="112.9" r=".32"/>
<circle cx="141.3" cy="116.4" r=".32"/>
<circle cx="192" cy="116.4" r=".32"/>
<circle cx="178.7" cy="116.4" r=".32"/>
<circle cx="206.2" cy="116.4" r=".32"/>
<circle cx="94.2" cy="85.3" r=".32"/>
<circle cx="85.3" cy="109.3" r=".32"/>
<circle cx="94.2" cy="118.2" r=".32"/>
<circle cx="189.3" cy="145.8" r=".32"/>
<circle cx="177.8" cy="145.8" r=".32"/>
<circle cx="206.2" cy="107.5" r=".32"/>
<circle cx="232" cy="83.5" r=".32"/>
<circle cx="219.6" cy="83.5" r=".32"/>
<circle cx="118.2" cy="53.3" r=".32"/>
<circle cx="151.1" cy="53.3" r=".32"/>
<circle cx="133.3" cy="53.3" r=".32"/>
<circle cx="181.3" cy="53.3" r=".32"/>
<circle cx="195.6" cy="53.3" r=".32"/>
<circle cx="213.3" cy="145.8" r=".32"/>
<circle cx="200" cy="145.8" r=".32"/>
<circle cx="232" cy="74.7" r=".32"/>
<circle cx="219.6" cy="74.7" r=".32"/>
<circle cx="219.6" cy="107.5" r=".32"/>
<circle cx="219.6" cy="116.4" r=".32"/>
<circle cx="213.3" cy="153.8" r=".32"/>
<circle cx="217.8" cy="145.8" r=".32"/>
</g>
<g font-size="3.6" fill="#0080ff">
<text x="220.8" y="31.2">Power</text>
<text x="235.6" y="31.2">Switch (On/Off)</text>
</g>
<g font-size="2.8" fill="#008000">
<text x="193.5" y="73.7">TO SOM</text>
<text x="193.5" y="106.6">TO MYB</text>
</g>
<text font-size="2.8" x="254.6" y="192">http://www.myir-tech.com</text>
<g font-size="1.6">
<text x="52.5" y="34.9">VDD_IN</text>
<text x="164.8" y="34.9">VDD_12VSW</text>
<text x="196.5" y="34">TP1</text>
<text x="222.6" y="35.8">VDD_12VSW</text>
<text x="243.9" y="35.8">VDD_12V</text>
<text x="36.1" y="41.4">6</text>
<text x="38.2" y="37">J1</text>
<text x="48.5" y="39.6">1</text>
<text x="61.3" y="36.1">F1</text>
<text x="61.3" y="37.9">4A/72V</text>
<text x="73.4" y="41.4" transform="rotate(-90 73.4 41.4)">2</text>
<text x="95.1" y="41.4">100MHz/80V/5A</text>
<text x="102.2" y="39.7">L1</text>
<text x="231.9" y="40.5">2</text>
<text x="234" y="37">SW1</text>
<text x="239.6" y="38.7">1</text>
<text x="36.1" y="46.7">4</text>
<text x="36.1" y="43.2">5</text>
<text x="48.5" y="43.2">3</text>
<text x="48.5" y="46.7">2</text>
<text x="75.9" y="43.8">D1</text>
<text x="75.9" y="45.9">SMCJ15CA</text>
<text x="98.3" y="43.2">1</text>
<text x="98.3" y="46.7">2</text>
<text x="108.8" y="43.2">4</text>
<text x="108.8" y="46.7">3</text>
<text x="121.1" y="45">C1</text>
<text x="121.1" y="47.1">100uF/6x7/25V</text>
<text x="136.2" y="45">C2</text>
<text x="136.2" y="47.1">22uF/12/25V</text>
<text x="154" y="45">C3</text>
<text x="154" y="47.1">22uF/12/25V</text>
<text x="170.9" y="45">C4</text>
<text x="170.9" y="47.1">22uF/12/25V</text>
<text x="184.2" y="45">C5</text>
<text x="184.2" y="47.1">22uF/12/25V</text>
<text x="234" y="46.1">SS-12D10-L9-B</text>
<text x="239.6" y="42.3">3</text>
<text x="250" y="45.9">R1</text>
<text x="260.6" y="45.9">R2</text>
<text x="38.2" y="52.8">JPD441-N5215-7H</text>
<text x="73.4" y="48.3" transform="rotate(-90 73.4 48.3)">1</text>
<text x="200" y="50.3">TP2</text>
<text x="250" y="48">10K/4/5%</text>
<text x="260.6" y="48">DNP</text>
<text x="81.8" y="57.4">1nF/12/2kV</text>
<text x="83.6" y="54.8">C7</text>
<text x="94.2" y="57.4">1nF/12/2kV</text>
<text x="96" y="54.8">C8</text>
<text x="193.8" y="59.2">GND</text>
<text x="245.4" y="57.4">GND</text>
<text x="42.1" y="65.1">VDD_12V</text>
<text x="88.2" y="71.7">R3</text>
<text x="97.4" y="69">5</text>
<text x="99.6" y="66.3">U1</text>
<text x="103.1" y="66.3">SM8103ADC</text>
<text x="111.5" y="69">1</text>
<text x="115.7" y="71.7">C9</text>
<text x="130.9" y="70.1">L2</text>
<text x="202.7" y="70.4">VDD_SOM_5V</text>
<text x="230.2" y="67.8">TP3</text>
<text x="48.2" y="74.3">C10</text>
<text x="48.2" y="76.5">22uF/12/25V</text>
<text x="62.4" y="74.3">C11</text>
<text x="62.4" y="76.5">22uF/12/25V</text>
<text x="75.2" y="76.5">100nF/6/50V</text>
<text x="76.6" y="74.3">C12</text>
<text x="87.1" y="74.3">680K/4/1%</text>
<text x="97.4" y="76.1">4</text>
<text x="111.5" y="74.3">6</text>
<text x="115.7" y="73.8">100nF/6/50V</text>
<text x="126.8" y="74.3">1</text>
<text x="127.3" y="72.2">2.2uH/35mR/5.5A</text>
<text x="137.2" y="74.3">2</text>
<text x="144.2" y="77.9">R4</text>
<text x="156.6" y="77.9">C13</text>
<text x="181.5" y="77.9">C14</text>
<text x="194.9" y="77.9">C15</text>
<text x="209.1" y="77.9">C16</text>
<text x="222.4" y="77.9">C17</text>
<text x="234.9" y="77.9">C18</text>
<text x="249.1" y="77.9">R5</text>
<text x="87.1" y="82.3">100K/4/5%</text>
<text x="88.2" y="79.7">R6</text>
<text x="97.4" y="83.2">2</text>
<text x="111.5" y="83.2">3 FB=0.6V</text>
<text x="144.2" y="80">59K/4/1%</text>
<text x="156.6" y="80">1nF/4/50V</text>
<text x="181.5" y="80">22uF/12/25V</text>
<text x="194.9" y="80">22uF/12/25V</text>
<text x="209.1" y="80">22uF/12/25V</text>
<text x="222.4" y="80">22uF/12/25V</text>
<text x="234.9" y="80">DNP</text>
<text x="249.1" y="80">DNP</text>
<text x="43.6" y="85.9">GND</text>
<text x="143.1" y="87.7">R7</text>
<text x="143.1" y="89.8">8.06K/4/1%</text>
<text x="92.5" y="90.3">GND</text>
<text x="176.9" y="95">GND</text>
<text x="42.1" y="98">VDD_12V</text>
<text x="97.4" y="101.9">5</text>
<text x="99.6" y="99.2">U2</text>
<text x="103.1" y="99.2">SM8103ADC</text>
<text x="111.5" y="101.9">1</text>
<text x="139.6" y="97.4">GND</text>
<text x="217.8" y="101.6">TP23</text>
<text x="48.2" y="107.2">C20</text>
<text x="62.4" y="107.2">C21</text>
<text x="76.6" y="107.2">C22</text>
<text x="87.1" y="107.2">DNP</text>
<text x="88.2" y="104.6">R8</text>
<text x="111.5" y="107.2">6</text>
<text x="115.7" y="104.6">C19</text>
<text x="115.7" y="106.7">100nF/6/50V</text>
<text x="126.8" y="107.2">1</text>
<text x="127.3" y="105.1">2.2uH/35mR/5.5A</text>
<text x="130.9" y="103">L3</text>
<text x="137.2" y="107.2">2</text>
<text x="175.1" y="103.3">VDD_5V</text>
<text x="48.2" y="109.3">22uF/12/25V</text>
<text x="62.4" y="109.3">22uF/12/25V</text>
<text x="75.2" y="109.3">100nF/6/50V</text>
<text x="88.2" y="112.6">R11</text>
<text x="97.4" y="109">4</text>
<text x="144.2" y="110.8">R9</text>
<text x="144.2" y="112.9">59K/4/1%</text>
<text x="156.6" y="110.8">C23</text>
<text x="156.6" y="112.9">1nF/4/50V</text>
<text x="181.5" y="110.8">C24</text>
<text x="181.5" y="112.9">22uF/12/25V</text>
<text x="194.9" y="110.8">C25</text>
<text x="194.9" y="112.9">22uF/12/25V</text>
<text x="209.1" y="110.8">C26</text>
<text x="209.1" y="112.9">22uF/12/25V</text>
<text x="222.4" y="110.8">C27</text>
<text x="222.4" y="112.9">22uF/12/25V</text>
<text x="236.6" y="110.8">R10</text>
<text x="236.6" y="112.9">DNP</text>
<text x="43.6" y="118.8">GND</text>
<text x="87.1" y="115.2">DNP</text>
<text x="97.4" y="116.1">2</text>
<text x="111.5" y="116.1">3 FB=0.6V</text>
<text x="80.2" y="125.9">R187</text>
<text x="92.5" y="123.2">GND</text>
<text x="143.1" y="120.6">R12</text>
<text x="143.1" y="122.7">8.06K/4/1%</text>
<text x="80.2" y="128">0R/4/5%</text>
<text x="139.6" y="130.3">GND</text>
<text x="176.9" y="127.8">GND</text>
<text x="42" y="136.2">VDD_5V</text>
<text x="99.6" y="137.5">U3</text>
<text x="103" y="137.5">SM8103ADC</text>
<text x="48.2" y="142.8">C28</text>
<text x="59.7" y="142.8">C29</text>
<text x="70.4" y="142.8">C30</text>
<text x="92.6" y="142.6">R13</text>
<text x="97.4" y="140.1">5</text>
<text x="111.5" y="140.1">1</text>
<text x="118.4" y="142.8">C31</text>
<text x="127.3" y="143.3">L4 2.2uH/35mR/5.5A</text>
<text x="196.6" y="143.3">VDD_3V3</text>
<text x="219.6" y="142.8">TP4</text>
<text x="48.2" y="144.9">22uF/12/25V</text>
<text x="59.7" y="144.9">22uF/12/25V</text>
<text x="70.4" y="144.9">100nF/6/50V</text>
<text x="78.2" y="147.2">R18</text>
<text x="86.2" y="147.2">0R/4/5%</text>
<text x="91.6" y="145.3">DNP</text>
<text x="97.4" y="147.2">4</text>
<text x="111.5" y="145.4">6</text>
<text x="118.4" y="144.9">100nF/6/50V</text>
<text x="129.5" y="145.4">1</text>
<text x="139.9" y="145.4">2</text>
<text x="145.1" y="149">R14</text>
<text x="179.2" y="149.7">C35</text>
<text x="190.8" y="149.7">C32</text>
<text x="201.5" y="149.7">C36</text>
<text x="214.8" y="149.7">C33</text>
<text x="230.4" y="149">R15</text>
<text x="43.6" y="152.6">GND</text>
<text x="91.6" y="154.3">DNP</text>
<text x="92.6" y="151.7">R16</text>
<text x="97.4" y="154.3">2</text>
<text x="111.5" y="154.3">3</text>
<text x="145.1" y="151.1">200K/4/1%</text>
<text x="159.3" y="150.8">C34</text>
<text x="159.3" y="152.9">1nF/4/50V</text>
<text x="179.2" y="151.8">22uF/6/6.3V</text>
<text x="190.8" y="151.8">22uF/6/6.3V</text>
<text x="201.5" y="151.8">22uF/6/6.3V</text>
<text x="214.8" y="151.8">22uF/6/6.3V</text>
<text x="230.4" y="151.1">DNP</text>
<text x="144" y="157.9">R17</text>
<text x="144" y="160">44.2K/4/1%</text>
<text x="88" y="167.7">GND</text>
<text x="94.2" y="167.7">GND</text>
<text x="140.5" y="167.7">GND</text>
<text x="187.6" y="167.7">GND</text>
<text x="228.1" y="187.1">&lt;Variant Name&gt;</text>
<text x="252.8" y="196">Title:</text>
<text x="229" y="200.7">Size:</text>
<text x="236.1" y="200.7">Document Number:</text>
<text x="282.4" y="200.7">Rev:</text>
<text x="229" y="205.4">Draw By: MYIR</text>
<text x="247.7" y="205.4">Date: Friday, February 24, 2023</text>
<text x="279.7" y="205.4">Sheet: 4</text>
<text x="287.3" y="205.4">of 15</text>
</g>
<g font-size="1.6" fill="#cc8006">
<text x="196.6" y="36.1">PWR</text>
<text x="118.8" y="45.1">+</text>
<text x="202.1" y="51.7" transform="rotate(90 202.1 51.7)">PWR</text>
<text x="230.4" y="69.8">PWR</text>
<text x="218" y="103.6">PWR</text>
<text x="221.6" y="144.2" transform="rotate(90 221.6 144.2)">PWR</text>
</g>
<g font-size="1.6" fill="#00c">
<text x="100.5" y="70.1">IN</text>
<text x="107.2" y="70.1">BS</text>
<text x="100.5" y="77.2">EN</text>
<text x="107.4" y="75.4">LX</text>
<text x="100.5" y="84.3">GND</text>
<text x="107.3" y="84.3">FB</text>
<text x="100.5" y="103">IN</text>
<text x="107.2" y="103">BS</text>
<text x="100.5" y="110.1">EN</text>
<text x="107.4" y="108.3">LX</text>
<text x="100.5" y="117.2">GND</text>
<text x="107.3" y="117.2">FB</text>
<text x="100.5" y="141.2">IN</text>
<text x="107.2" y="141.2">BS</text>
<text x="100.5" y="148.3">EN</text>
<text x="107.4" y="146.5">LX</text>
<text x="100.5" y="155.4">GND</text>
<text x="107.3" y="155.4">FB</text>
</g>
<g font-size="1.6" fill="#008000">
<text x="150.2" y="74.1">Imax=3A,4.99V</text>
<text x="150.2" y="107">Imax=3A,4.99V</text>
<text x="165.4" y="145.2">Imax=3A,Iload=2A</text>
<text x="181.2" y="145.1">3.31V</text>
<text x="114.3" y="154.3">FB=0.6V</text>
</g>
<g font-size="1.6" fill="#f00">
<text x="36.8" y="160.2">14</text>
<text x="42.1" y="160.2">CARRIER_PWR_EN</text>
</g>
<g font-size="1.6" fill="#800000">
<text x="257.8" y="196.1">Power Supply</text>
<text x="230.8" y="202.7">A3</text>
<text x="236.1" y="202.5">SCH-MYB-YT113X-V10</text>
<text x="284.1" y="202.7">V1.0</text>
</g>
<g font-size="1.4">
<text x="75.6" y="62.7">GND_EARTH</text>
<text x="88.9" y="62.7">GND_EARTH</text>
</g>
<g font-size="1.3">
<text x="30.8" y="1.3">5</text>
<text x="88.8" y="1.3">4</text>
<text x="146.9" y="1.3">3</text>
<text x="205" y="1.3">2</text>
<text x="263.1" y="1.3">1</text>
<text x=".5" y="28.4">D</text>
<text x="292.6" y="28.4">D</text>
<text x=".5" y="79.5">C</text>
<text x="292.6" y="79.5">C</text>
<text x=".5" y="130.6">B</text>
<text x="292.6" y="130.6">B</text>
<text x=".5" y="181.7">A</text>
<text x="292.6" y="181.7">A</text>
<text x="30.8" y="207.4">5</text>
<text x="88.8" y="207.4">4</text>
<text x="146.9" y="207.4">3</text>
<text x="205" y="207.4">2</text>
<text x="263.1" y="207.4">1</text>
</g>
</svg>
